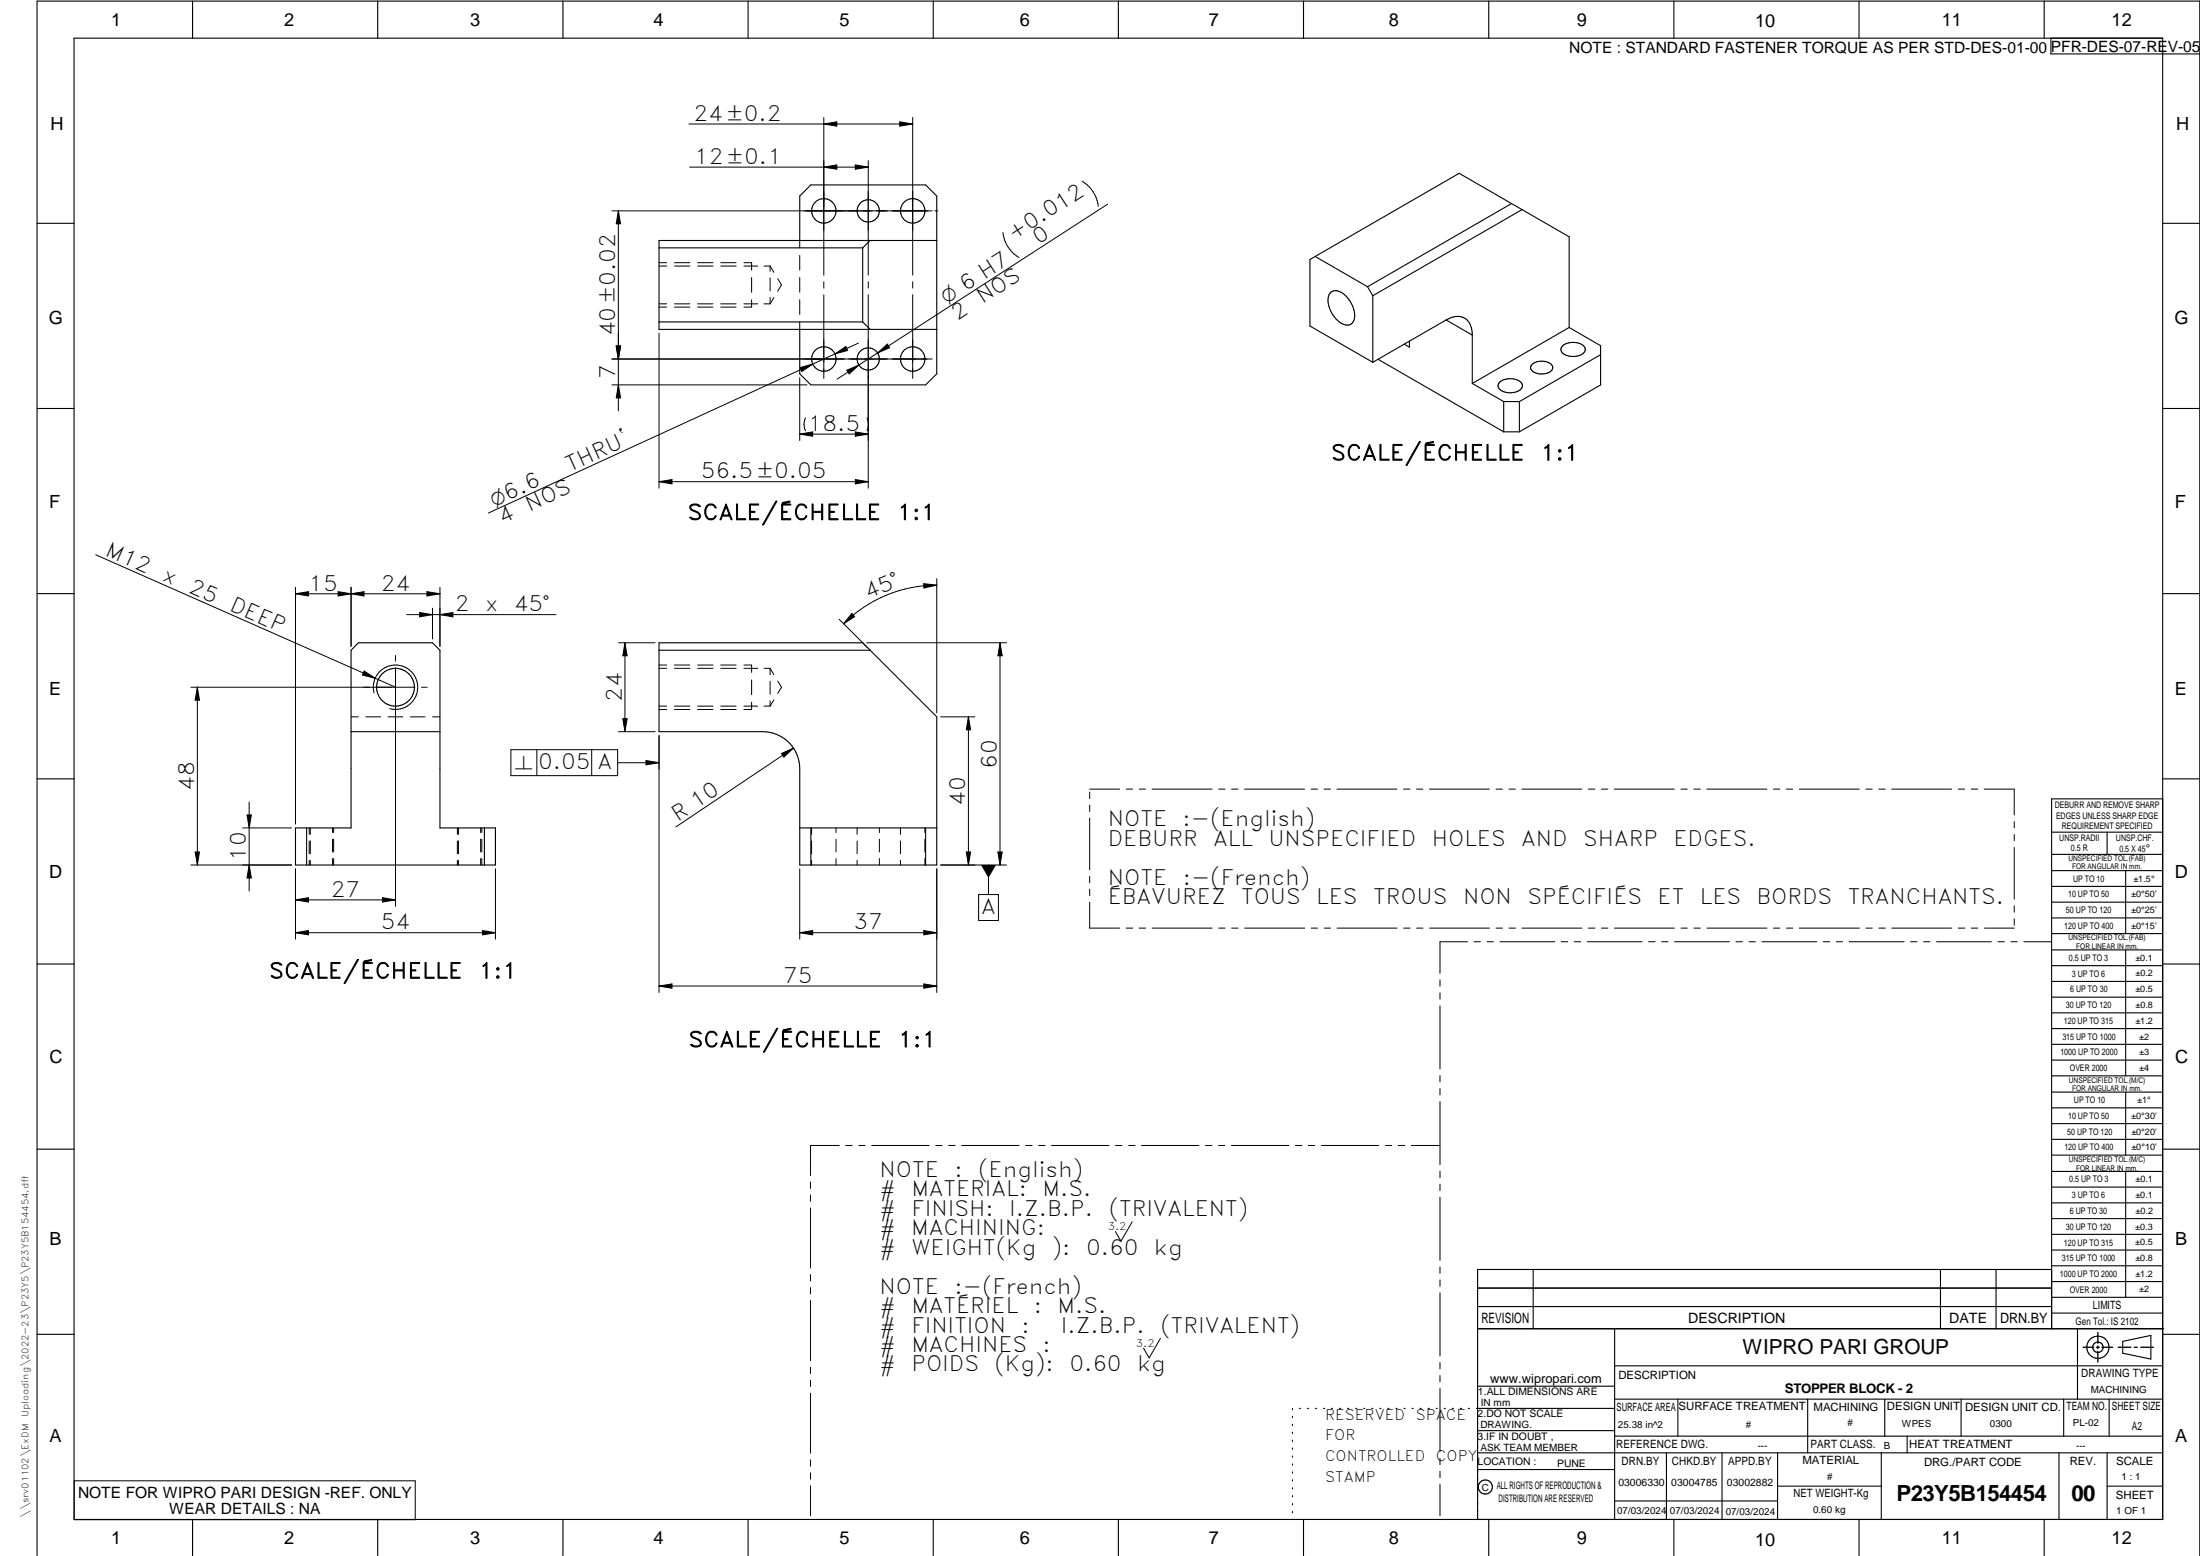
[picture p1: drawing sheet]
<svg xmlns="http://www.w3.org/2000/svg" width="594mm" height="420mm" viewBox="0 0 594 420" stroke-linecap="round" stroke-linejoin="round" font-family="sans-serif">
<g fill="none" stroke="#000" stroke-width=".3">
<path d="M20 10.3h564v400h-564zM52 .3v10M102 .3v10M152 .3v10M202 .3v10M252 .3v10M302 .3v10M352 .3v10M402 .3v10M452 .3v10M502 .3v10M552 .3v10"/>
<path d="M553.8 10.3v4.3h40.3M408.2 55l-14.2-8.2-38.9 22.5M408.2 55l-38.9 22.4M408.2 55l2.8 1.6M411 56.6l12.7 7.3v24.5M411 56.6l-40.3 23.3M10 60.3h10M178 66.9h55M216 64.9v-12l3-3h31l3 3v48l-3 3h-31l-3-3v-12M233 66.9v20M235 64.9l-2 2M253 64.9h-75v24h75"/>
<path d="M355.1 69.3l14.2 8.1M355.1 69.3l-1.4 .8v17.9l17 9.8M359.4 78.9a3.1 3.1 0 0 1 4.1 1.1 7.2 7.2 0 0 1 2.1 6.5 2.16 2.16 0 0 1-3.6 .7 7.5 7.5 0 0 1-3.3-7.2zM369.3 77.4l1.4 2.5M370.7 79.9v17.9M584 60.3h10M178 86.9h55M233 86.9l2 2M372.1 97l34 19.6M380.6 92.1v1.6l-1.4-.8M390.5 86.4a4.4 4.4 0 0 1 6 .4l.8 1.6 .3 2.1M390.5 86.4l7.1 4.1"/>
<path d="M390.5 86.4l-19.8 11.4M397.6 90.5v13M413.8 98.3a4.2 4.2 0 0 1 5.3 .4 1.48 1.48 0 0 1-1.2 2 4 4 0 0 1-4.5-1l-.1-.6zM422 93.3a4.6 4.6 0 0 1 5.9 .4 1.59 1.59 0 0 1-1.2 2.2 4.3 4.3 0 0 1-5.1-1.1v-.9zM423.7 88.4l-26.1 15.1M423.7 88.4l8.5 4.9v10.6l-21.9 12.7M432.2 95.8l-21.9 12.6M10 110.3h10M397.6 103.5l8.5 4.9M405 103.1a4.5 4.5 0 0 1 5.9 .4 1.59 1.59 0 0 1-1.2 2.2 4.3 4.3 0 0 1-5.1-1.1v-.9zM406.1 108.4v8.2M406.1 116.6h4.2"/>
<path d="M406.1 108.4h4.2M410.3 108.4v8.2M584 110.3h10M10 160.3h10M96.8 173.6h20l2 2v48h15v10h-54v-10h15v-48zM178 173.6h55l20 20v40h-37v-26a10 10 0 0 0-10-10h-28zM178 175.6h57M584 160.3h10M94.8 197.6h24M10 210.3h10M584 215.7h-30v143.1M584 210.3h10"/>
<path d="M82.8 223.6v10M130.8 223.6v10M216 223.6h3M219 223.6v10M219 223.6h34M250 223.6v10M554 230.7h30M554 224.7h30M554 235.1h30M554 239.4h30M569 224.7v6M574 235.1v17"/>
<path d="M554 243.6h30M554 247.9h30M554 252.1h30M554 256.5h30M574 256.5v34M10 260.3h10M554 260.8h30M554 265h30M554 269.3h30M554 273.5h30M554 277.7h30M584 260.3h10"/>
<path d="M554 282h30M554 286.3h30M554 290.5h30M554 294.9h30M554 299.1h30M574 294.9v17M10 310.3h10M554 303.4h30M554 307.7h30M554 311.9h30M554 316.3h30M574 316.3v34"/>
<path d="M584 310.3h10M554 320.5h30M554 324.8h30M554 329.1h30M554 333.3h30M554 337.5h30M399 358.8h185.3M399 352.8h155M399 347.8h155M414 342.8v16M436 358.8v51.5M524 342.8v16"/>
<path d="M539 342.8v16M554 342.8h-155v67.5M554 341.8h30M554 346.1h30M554 350.3h30M554 354.6h30M561 358.8v19M10 360.3h10M399 374.3h37M436 368.8h148M436 377.8h148M453.1 377.8v10"/>
<path d="M488.1 377.8v14.5M508.9 377.8v10M529.6 377.8v10M557.3 377.8v10M569.5 377.8v10M573.2 362.2l7.6-1.6v6.4l-7.6-1.6zM584 360.3h10M349 380.3v.3M349 382.4v.4M349 384.6v.3M349 386.7v.4M349 388.9v.3"/>
<path d="M349 391v.4M349 393.2v.3M349 395.3v.3M349 397.4v.4M349 399.6v.3M350.9 380.3h.3M353 380.3h.3M355.2 380.3h.3M357.4 380.3h.3M359.6 380.3h.3M361.7 380.3h.3M363.9 380.3h.3"/>
<path d="M366.1 380.3h.3M368.3 380.3h.3M370.4 380.3h.3M372.6 380.3h.3M374.8 380.3h.3M376.9 380.3h.4M379.1 380.3h.3M381.3 380.3h.3M383.4 380.3h.4M385.6 380.3h.4M387.8 380.3h.3M390 380.3h.3"/>
<path d="M392.1 380.3h.4M394.3 380.3h.4M396.5 380.3h.3M399 396.8h37M399 392.3h185M399 386.3h37M436 387.8h148M436 380.3h-37.3M450 392.3v18M465 392.3v18M480 392.3v18M508 392.3v18"/>
<path d="M515 387.8v4.5M556 392.3v18M569 392.3v18M52 410.3v9.8M102 410.3v9.8M152 410.3v9.8M202 410.3v9.8M252 410.3v9.8M302 410.3v9.8M349 401.7v.4M349 403.9v.3M349 406v.4"/>
<path d="M349 408.2v.3M352 410.3v9.8M402 410.3v9.8M436 405.3h44M452 410.3v9.8M480 401.3h28M502 410.3v9.8M552 410.3v9.8M569 401.3h15M10 420.1v-419.8h584v419.8"/>
<circle cx="222.5" cy="56.9" r="3.3"/>
<circle cx="234.5" cy="56.9" r="3"/>
<circle cx="246.5" cy="56.9" r="3.3"/>
<circle cx="222.5" cy="96.9" r="3.3"/>
<circle cx="234.5" cy="96.9" r="3"/>
<circle cx="246.5" cy="96.9" r="3.3"/>
<circle cx="106.8" cy="185.6" r="5.1"/>
<circle cx="566.5" cy="363.8" r="1.4"/>
<circle cx="566.5" cy="363.8" r="3"/>
<circle cx="401.1" cy="401.5" r="1.91"/>
</g>
<g fill="none" stroke="#000" stroke-width=".27">
<path d="M186 33.5h60.5M222.5 31.7v42.6M222.5 33.5l3.5-.6v1.2zM243 32.9l3.5 .6-3.5 .6zM246.5 31.7v42.6M165.2 56.9h86.5M167 56.9l.6 3.5h-1.2zM167 56.9v54M186.2 45.1h48.3M222.5 45.1l3.5-.6v1.2zM231 44.5l3.5 .6-3.5 .6zM234.5 43.4v30.9"/>
<path d="M252.4 56.9h.9M292.2 48.9a9.1 9.1 0 0 1 4.4 6.8M299.1 55.1l-62.1 40.2M178 71.8h2M178 70.9h2M182.1 70.9h4.2M182.2 71.8h4.1M188.4 70.9h4.1M188.4 71.8h4.1M194.6 70.9h4.2M194.6 71.8h4.2M200.9 70.9h2.1v2"/>
<path d="M203 75v3.9M204.6 71.8h-3.7M206.3 71.8h1.7M208 71.8l1 1.7M208 71.8v1.5M208 75.1v3.4M210 75.2l1 1.7-1 1.7M216 64.9v2M216 68.9v4M216 74.9v4M222.5 76.1v1.7M222.5 79.6v22.6"/>
<path d="M234.5 76.1v1.7M234.5 79.6v52.2M246.5 76.1v1.7M246.5 79.6v22.6M270.8 62.8a9 9 0 0 0 4.4 6.8M165.2 96.9h86.5M166.4 93.4h1.2l-.6 3.5zM178 82h2M178 82.9h2M178 90v41.8M182.1 82h4.2M182.1 82.9h4.2"/>
<path d="M188.4 82h4.1M188.4 82.9h4.1M194.6 82h4.2M194.6 82.9h4.2M203 81v1.9h-2.1M204.6 82h-3.7M206.3 82h1.7M208 80.3v1.7M209 80.3l-1 1.7M216 80.9v4M216 86.9v2M216 99.3l3.5-1-3 2z"/>
<path d="M219.5 98.3l-87.6 40.2M225.5 95.6l2.9-2 .5 1zM228.7 100l3.2-1.4-2.6 2.4zM231.8 92.6l-12.3 5.7M237 95.3l2.6-2.4 .6 1zM237 95.3l-10.9 7.1M165.2 103.9h52.7M167 103.9l.6 3.5h-1.2zM216 117.2l3.4-.6v1.2zM216 102v17M216 117.2h18.5M217.5 112.8l-.4 1.8 .4 1.7"/>
<path d="M231 116.6l3.5 .6-3.5 .6zM234.1 112.8l.4 1.8-.4 1.7M178 130.1l3.5-.6v1.2zM178 130.1h56.5M231 129.5l3.5 .6-3.5 .6zM25.8 149.8l81 35.8M79.8 158.6v63.9M91.3 159.8l3.5 .5-3.5 .6zM94.8 158.6v15.9M115.3 159.8l3.5 .5-3.5 .6zM118.8 158.6v15.9M249.4 157.6l3.6 .4-3.5 .8z"/>
<path d="M253 156.3v36.2M253 158a35.6 35.6 0 0 0-25.2 10.4M79.8 160.3h39M79.8 160.3l3.5-.5v1.1zM94.8 160.3l3.5-.5v1.1zM106.8 177h.1M106.8 177.2v1.2M106.8 178.5v.1M109.8 166h40.3M113.3 165.4l3.5 .6-3.5 .6zM116.8 164.2v8.3M118.8 166l3.5-.6v1.2z"/>
<path d="M167 173.6h9.9M168.8 173.6v24M168.8 173.6l.5 3.5h-1.1zM178 179.6h2M182.1 179.6h4.2M188.4 179.6h4.1M194.6 179.6h4.2M200.9 179.6h2.1v2M226.6 167.2l7.6 7.6M230 165.7l.8 .8-3 1.9zM234 173.6h37.8M270 173.6l.6 3.5h-1.1z"/>
<path d="M270 173.6v60M51.5 185.6h60.5M53.3 185.6l.6 3.5h-1.2zM53.3 185.6v48M94.8 193.6h2M98.3 181.2l3 2-3.4-.9zM98.8 193.6h4M101 187.1a6 6 0 0 1 5.3-7.5 6 6 0 0 1 6.5 6.5 6 6 0 0 1-7.6 5.3M104.8 193.6h4M106.8 180.3v64.4M110.8 193.6h4M113.8 185.6h.1"/>
<path d="M114 185.6h1.2M115.3 185.6h.1M116.8 193.6h2M167 197.6h9.9M168.2 194.1h1.1l-.5 3.5zM178 190.7h2M178 180.5h2M178 198.6v69.4M178 191.6h2M182.1 190.7h4.2M182.1 191.6h4.2M182.2 180.5h4.1"/>
<path d="M188.4 190.7h4.1M188.4 191.6h4.1M188.4 180.5h4.1M194.6 190.7h4.2M194.6 191.6h4.2M194.6 180.5h4.2M200.9 190.7h3.7M200.9 180.5h3.7M203 189.6v2h-2.1M203 183.6v4M206.3 190.7h1.7M206.3 180.5h1.7"/>
<path d="M208 180.5l1 1.7M208 180.5v1.7M208 184v3.5M208 189.2v1.5M209 189l-1 1.7M210 183.9l1 1.7-1 1.7M254 193.6h9.3M261.5 193.6l.6 3.5h-1.2zM261.5 193.6v40M67.3 216.6v24M138 202.4h28.8v7h-28.8zM145 202.4v7"/>
<path d="M159.8 202.4v7M166.8 206h11.2M174.4 205.4l3.6 .6-3.6 .5zM211 203.5l3.3-1.5-2.6 2.4zM214.3 202l-31.8 21.3M294.3 213.9v1.7M294.3 217.4v1.7M294.3 213.1h8M304.1 213.1h1.7M307.6 213.1h1.7M311.1 213.1h16.2M329.1 213.1h1.7"/>
<path d="M332.6 213.1h1.7M336.1 213.1h16.2M354 213.1h1.8M357.5 213.1h1.8M361 213.1h16.2M379 213.1h1.7M382.5 213.1h1.7M386 213.1h16.2M404 213.1h1.7M407.5 213.1h1.7M411 213.1h16.2M428.9 213.1h1.8"/>
<path d="M432.4 213.1h1.8M435.9 213.1h16.2M453.9 213.1h1.7M457.4 213.1h1.7M460.9 213.1h16.2M478.9 213.1h1.7M482.4 213.1h1.7M485.9 213.1h16.2M503.8 213.1h1.8M507.3 213.1h1.8M510.8 213.1h16.2M528.8 213.1h1.7"/>
<path d="M532.3 213.1h1.7M535.8 213.1h8.1v7M51.5 233.6h27.3M52.7 230.1h1.2l-.6 3.5zM65.5 223.6h13.3M66.7 220.1h1.2l-.6 3.5zM67.3 233.6l.6 3.5h-1.2zM79.8 234.6v19M83.5 223.6v1.7M83.5 227.1v3.4M83.5 232.3v1.3M83.8 223.6v1.7"/>
<path d="M83.8 227.1v3.4M83.8 232.3v1.3M89.8 223.6v1.2M89.8 226.6v3.5M89.8 231.8v1.8M90.1 223.6v1.2M90.1 226.6v3.5M90.1 231.8v1.8M123.5 223.6v1.7M123.5 227.1v3.4M123.5 232.3v1.3M123.8 223.6v1.7"/>
<path d="M123.8 227.1v3.4M123.8 232.3v1.3M129.8 223.6v1.2M129.8 226.6v3.5M129.8 231.8v1.8M130.1 223.6v1.2M130.1 226.6v3.5M130.1 231.8v1.8M133.8 234.6v19M216 234.6v19M219.2 223.6v1.7M219.2 227.1v3.4"/>
<path d="M219.2 232.3v1.3M225.8 223.6v1.2M225.8 226.6v3.5M225.8 231.8v1.8M231.5 223.6v1.7M231.5 227.1v3.4M231.5 232.3v1.3M237.5 223.6v1.2M237.5 226.6v3.5M237.5 231.8v1.8M243.2 223.6v1.7M243.2 227.1v3.4"/>
<path d="M243.2 232.3v1.3M249.8 223.6v1.2M249.8 226.6v3.5M249.8 231.8v1.8M253 234.6v33.4M254 233.6h17.8M260.9 230.1h1.2l-.6 3.5zM266.9 233.6v8M269.5 230.1h1.1l-.6 3.5zM294.3 220.9v14M294.3 236.6v1.8M543.9 221.8v1.8"/>
<path d="M543.9 225.3v1.8M543.9 228.8v14M79.8 251.9h54M79.8 243l3.5-.6v1.2zM79.8 243h27M79.8 251.9l3.5-.6v1.1zM103.3 242.4l3.5 .6-3.5 .6zM130.3 251.3l3.5 .6-3.5 .5zM216 251.9l3.4-.6v1.1zM216 251.9h37M249.5 251.3l3.5 .6-3.5 .5zM264.3 241.6h5.3v7h-5.3z"/>
<path d="M294.3 243.6v7h8.1M294.3 240.1v1.8M304.1 250.6h1.8M307.6 250.6h1.7M311.1 250.6h16.2M329.1 250.6h1.7M332.6 250.6h1.7M336.1 250.6h16.2M354.1 250.6h1.7M357.6 250.6h1.7M361.1 250.6h16.1M379 250.6h1.8"/>
<path d="M382.5 250.6h1.8M386 250.6h16.2M396.3 254.3h-7.5v8.5M398 254.3h1.8M401.5 254.3h1.8M404 250.6h1.7M405 254.3h14.9M407.5 250.6h1.7M411 250.6h16.2M421.6 254.3h1.7M425.1 254.3h1.7M428.6 254.3h14.8"/>
<path d="M429 250.6h1.7M432.4 250.6h1.8M436 250.6h16.2M445.2 254.3h1.7M448.7 254.3h1.7M452.2 254.3h14.8M453.9 250.6h1.7M457.4 250.6h1.8M460.9 250.6h16.2M468.8 254.3h1.7M472.3 254.3h1.7M475.8 254.3h14.8"/>
<path d="M478.9 250.6h1.7M482.4 250.6h1.7M485.9 250.6h16.2M492.4 254.3h1.7M495.9 254.3h1.7M499.4 254.3h14.8M503.9 250.6h1.7M507.4 250.6h1.7M510.9 250.6h16.2M515.9 254.3h1.8M519.4 254.3h1.8M522.9 254.3h14.9"/>
<path d="M528.8 250.6h1.8M532.3 250.6h1.7M535.8 250.6h8.1M539.5 254.3h1.7M543 254.3h1.7M543.9 244.6v1.7M543.9 248.1v1.7M546.5 254.3h7.4M178 266.3l3.5-.6v1.1zM178 266.3h75M249.5 265.7l3.5 .6-3.5 .5zM388.8 264.6v1.7"/>
<path d="M388.8 268.1v1.7M388.8 271.6v17M388.8 290.4v1.8M388.8 293.9v1.8M388.8 297.4v17.1M218.9 319.2v1.7M226.6 309.3h-7.7v8.1M228.4 309.3h1.7M231.9 309.3h1.7M235.4 309.3h15.5M252.7 309.3h1.7M256.2 309.3h1.7"/>
<path d="M259.7 309.3h15.5M277 309.3h1.7M280.5 309.3h1.7M284 309.3h15.5M301.2 309.3h1.8M304.8 309.3h1.7M308.2 309.3h15.6M325.5 309.3h1.8M329 309.3h1.8M332.5 309.3h15.6M349.8 309.3h1.8M353.3 309.3h1.7"/>
<path d="M356.8 309.3h15.5M374.1 309.3h1.7M377.6 309.3h1.7M381.1 309.3h7.7M388.8 316.3v1.7M388.8 319.8v1.7M218.9 322.7v1.7M218.9 326.2v16.2M305.7 329.9l-3 5.3-1.5-2.7M388.8 323.3v17M218.9 344.2v1.7M218.9 347.7v1.7"/>
<path d="M218.9 351.2v16.2M388.8 342.1v1.7M388.8 345.6v1.7M388.8 349.1v17.1M218.9 369.2v1.7M218.9 372.7v1.7M218.9 376.2v16.2M313.3 361.4l-3 5.3-1.5-2.7M388.8 367.9v1.8M388.8 371.4v1.7M388.8 374.9v17.1M20 399.9h92.1v10.5h-92.1z"/>
<path d="M218.9 394.2v1.7M218.9 397.7v1.7M388.8 393.8v1.7M388.8 397.3v1.7M218.9 401.2v8.1M388.8 400.8v8.5"/>
</g>
<path d="M566.5 359.8v2.9M562.5 363.8h2.9M566.1 363.8h.8M566.5 363.5v.7M566.5 364.9v2.9M567.6 363.8h2.9M572 363.8h3.4M576.3 363.8h.9M578.1 363.8h3.4" fill="none" stroke="#000" stroke-width=".36"/>
<g fill="#000">
<path d="M222.5 33.5l3.5-.6v1.2zM243 32.9l3.5 .6-3.5 .6zM222.5 45.1l3.5-.6v1.2zM231 44.5l3.5 .6-3.5 .6zM167 56.9l.6 3.5h-1.2zM166.4 93.4h1.2l-.6 3.5zM216 99.3l3.5-1-3 2zM225.5 95.6l2.9-2 .5 1zM237 95.3l2.6-2.4 .6 1zM167 103.9l.6 3.5h-1.2zM216 117.2l3.4-.6v1.2zM228.7 100l3.2-1.4-2.6 2.4z"/>
<path d="M231 116.6l3.5 .6-3.5 .6zM178 130.1l3.5-.6v1.2zM231 129.5l3.5 .6-3.5 .6zM79.8 160.3l3.5-.5v1.1zM91.3 159.8l3.5 .5-3.5 .6zM94.8 160.3l3.5-.5v1.1zM115.3 159.8l3.5 .5-3.5 .6zM249.4 157.6l3.6 .4-3.5 .8zM113.3 165.4l3.5 .6-3.5 .6zM118.8 166l3.5-.6v1.2zM168.8 173.6l.5 3.5h-1.1zM230 165.7l.8 .8-3 1.9z"/>
<path d="M270 173.6l.6 3.5h-1.1zM53.3 185.6l.6 3.5h-1.2zM98.3 181.2l3 2-3.4-.9zM168.2 194.1h1.1l-.5 3.5zM261.5 193.6l.6 3.5h-1.2zM174.4 205.4l3.6 .6-3.6 .5zM211 203.5l3.3-1.5-2.6 2.4zM52.7 230.1h1.2l-.6 3.5zM67.3 233.6l.6 3.5h-1.2zM66.7 220.1h1.2l-.6 3.5zM260.9 230.1h1.2l-.6 3.5zM264.9 233.6h4.1l-2.1 3.5z"/>
<path d="M269.5 230.1h1.1l-.6 3.5zM79.8 251.9l3.5-.6v1.1zM79.8 243l3.5-.6v1.2zM103.3 242.4l3.5 .6-3.5 .6zM130.3 251.3l3.5 .6-3.5 .5zM216 251.9l3.4-.6v1.1zM249.5 251.3l3.5 .6-3.5 .5zM178 266.3l3.5-.6v1.1zM249.5 265.7l3.5 .6-3.5 .5z"/>
</g>
<g font-size="6">
<text x="512.1" y="405.2">P23Y5B154454</text>
<text x="559.4" y="405.2">00</text>
</g>
<g font-size="5.7">
<text x="187.3" y="32.6">24±0.2</text>
<text x="187.4" y="44.3">12±0.1</text>
<text x="273.7" y="65.1" transform="rotate(-33 273.7 65.1)">+0.012</text>
<text x="280.4" y="66.2" transform="rotate(-33 280.4 66.2)">0</text>
<text x="265.3" y="82.2" transform="rotate(-33 265.3 82.2)">NOS</text>
<text x="258.5" y="86.6" transform="rotate(-33 258.5 86.6)">2</text>
<text x="166.1" y="90.8" transform="rotate(-90 166.1 90.8)">40±0.02</text>
<text x="166.1" y="102.4" transform="rotate(-90 166.1 102.4)">7</text>
<text x="218.2" y="116.3">18.5</text>
<text x="359.4" y="124.3">SCALE/ÉCHELLE</text>
<text x="416" y="124.3">1:1</text>
<text x="153.9" y="127.5" transform="rotate(-25 153.9 127.5)">THRU`</text>
<text x="189.3" y="129.2">56.5±0.05</text>
<text x="135.6" y="141.6" transform="rotate(-25 135.6 141.6)">4</text>
<text x="143" y="138.2" transform="rotate(-25 143 138.2)">NOS</text>
<text x="185.7" y="140.4">SCALE/ÉCHELLE</text>
<text x="242.2" y="140.4">1:1</text>
<text x="28.1" y="149.8" transform="rotate(24 28.1 149.8)">M12</text>
<text x="43.5" y="156.6" transform="rotate(24 43.5 156.6)">x</text>
<text x="50.6" y="159.8" transform="rotate(24 50.6 159.8)">25</text>
<text x="83.3" y="159.5">15</text>
<text x="102.8" y="159.5">24</text>
<text x="234.3" y="161.8" transform="rotate(-22 234.3 161.8)">45°</text>
<text x="61.7" y="164.7" transform="rotate(24 61.7 164.7)">DEEP</text>
<text x="122.8" y="165.1">2</text>
<text x="131" y="165.1">x</text>
<text x="138.8" y="165.1">45°</text>
<text x="167.9" y="189.5" transform="rotate(-90 167.9 189.5)">24</text>
<text x="145.3" y="207.7">0.05 A</text>
<text x="269.2" y="207.5" transform="rotate(-90 269.2 207.5)">60</text>
<text x="52.4" y="213.5" transform="rotate(-90 52.4 213.5)">48</text>
<text x="183" y="221.9" transform="rotate(-34 183 221.9)">R 10</text>
<text x="260.6" y="217.5" transform="rotate(-90 260.6 217.5)">40</text>
<text x="299.2" y="223.1">NOTE</text>
<text x="319.4" y="223.1">:-(English)</text>
<text x="66.4" y="232.5" transform="rotate(-90 66.4 232.5)">10</text>
<text x="299.2" y="228.4">DEBURR</text>
<text x="327.6" y="228.4">ALL</text>
<text x="342.5" y="228.4">UNSPECIFIED</text>
<text x="386.6" y="228.4">HOLES</text>
<text x="410.8" y="228.4">AND</text>
<text x="427.5" y="228.4">SHARP</text>
<text x="451.9" y="228.4">EDGES.</text>
<text x="299.2" y="238.9">NOTE</text>
<text x="319.4" y="238.9">:-(French)</text>
<text x="89.3" y="242.1">27</text>
<text x="299.2" y="244.1">ÉBAVUREZ</text>
<text x="335.1" y="244.1">TOUS</text>
<text x="355.4" y="244.1">LES</text>
<text x="370.8" y="244.1">TROUS</text>
<text x="395.1" y="244.1">NON</text>
<text x="412.5" y="244.1">SPÉCIFIÉS</text>
<text x="447.6" y="244.1">ET</text>
<text x="459" y="244.1">LES</text>
<text x="474.3" y="244.1">BORDS</text>
<text x="498.9" y="244.1">TRANCHANTS.</text>
<text x="102.8" y="251">54</text>
<text x="230.5" y="251">37</text>
<text x="265" y="246.8">A</text>
<text x="72.7" y="264.2">SCALE/ÉCHELLE</text>
<text x="129.3" y="264.2">1:1</text>
<text x="211.5" y="265.4">75</text>
<text x="185.9" y="282.7">SCALE/ÉCHELLE</text>
<text x="242.5" y="282.7">1:1</text>
<text x="237.5" y="317.8">NOTE</text>
<text x="257.7" y="317.8">:</text>
<text x="264.2" y="317.8">(English)</text>
<text x="237.5" y="323.1">#</text>
<text x="246.1" y="323.1">MATERIAL:</text>
<text x="281.5" y="323.1">M.S.</text>
<text x="237.5" y="328.3">#</text>
<text x="246.1" y="328.3">FINISH:</text>
<text x="272.5" y="328.3">I.Z.B.P.</text>
<text x="299.4" y="328.3">(TRIVALENT)</text>
<text x="237.5" y="333.6">#</text>
<text x="246.1" y="333.6">MACHINING:</text>
<text x="237.5" y="338.8">#</text>
<text x="246.1" y="338.8">WEIGHT(Kg</text>
<text x="284" y="338.8">):</text>
<text x="293.3" y="338.8">0.60</text>
<text x="311.6" y="338.8">kg</text>
<text x="237.5" y="349.3">NOTE</text>
<text x="257.7" y="349.3">:-(French)</text>
<text x="237.5" y="354.6">#</text>
<text x="237.5" y="359.8">#</text>
<text x="246.1" y="354.6">MATÉRIEL</text>
<text x="246.1" y="359.8">FINITION</text>
<text x="275.9" y="359.8">:</text>
<text x="279.2" y="354.6">:</text>
<text x="285.6" y="354.6">M.S.</text>
<text x="286.5" y="359.8">I.Z.B.P.</text>
<text x="313.4" y="359.8">(TRIVALENT)</text>
<text x="237.5" y="365.1">#</text>
<text x="246.1" y="365.1">MACHINES</text>
<text x="281.6" y="365.1">:</text>
<text x="237.5" y="370.3">#</text>
<text x="246.1" y="370.3">POIDS</text>
<text x="268.6" y="370.3">(Kg):</text>
<text x="288.8" y="370.3">0.60</text>
<text x="307.1" y="370.3">kg</text>
</g>
<text font-size="5.6" x="470.5" y="365.5">WIPRO PARI GROUP</text>
<g font-size="5.4">
<text x="255.6" y="82.2" transform="rotate(-33 255.6 82.2)">O 6 H7</text>
<text x="133.4" y="136.9" transform="rotate(-25 133.4 136.9)">O6.6</text>
<text x="139" y="207.7">n</text>
</g>
<g font-size="4.9">
<text x="30" y="7">1</text>
<text x="76.7" y="7">2</text>
<text x="127" y="7">3</text>
<text x="176.5" y="7">4</text>
<text x="226.7" y="7">5</text>
<text x="275.4" y="7">6</text>
<text x="326.4" y="7">7</text>
<text x="375" y="7">8</text>
<text x="425.8" y="7">9</text>
<text x="473.9" y="7.4">10</text>
<text x="524.3" y="7">11</text>
<text x="570.2" y="7">12</text>
<text x="13.6" y="35.2">H</text>
<text x="587.6" y="35.2">H</text>
<text x="13.2" y="87.5">G</text>
<text x="587.2" y="87.5">G</text>
<text x="13.3" y="137.1">F</text>
<text x="587.3" y="137.1">F</text>
<text x="13.3" y="187.6">E</text>
<text x="587.3" y="187.6">E</text>
<text x="13.3" y="237">D</text>
<text x="587.3" y="237">D</text>
<text x="13.4" y="287.1">C</text>
<text x="587.4" y="287.1">C</text>
<text x="13.4" y="336.3">B</text>
<text x="587.4" y="336.3">B</text>
<text x="13.4" y="389.3">A</text>
<text x="587.4" y="389.3">A</text>
<text x="30" y="417">1</text>
<text x="76.7" y="417">2</text>
<text x="127" y="417">3</text>
<text x="176.5" y="417">4</text>
<text x="226.7" y="417">5</text>
<text x="275.4" y="417">6</text>
<text x="326.4" y="417">7</text>
<text x="375" y="417">8</text>
<text x="425.8" y="417">9</text>
<text x="473.9" y="417.4">10</text>
<text x="524.3" y="417">11</text>
<text x="570.2" y="417">12</text>
</g>
<g font-size="4.2">
<text x="423.7" y="14.3">NOTE : STANDARD FASTENER TORQUE AS PER STD-DES-01-00</text>
<text x="553.8" y="14">PFR-DES-07-REV-05</text>
<text x="21.1" y="404.4">NOTE FOR WIPRO PARI DESIGN -REF. ONLY</text>
<text x="45.7" y="408.9">WEAR DETAILS : NA</text>
</g>
<g font-size="3.9">
<text x="357.8" y="383.4">RESERVED</text>
<text x="382.3" y="383.4">SPACE</text>
<text x="357.8" y="388.9">FOR</text>
<text x="357.8" y="394.5">CONTROLLED</text>
<text x="387.8" y="394.5">COPY</text>
<text x="357.8" y="400.1">STAMP</text>
</g>
<g font-size="3.8">
<text x="400.1" y="357.1">REVISION</text>
<text x="455.9" y="357.1">DESCRIPTION</text>
<text x="526.4" y="357.1">DATE</text>
<text x="540.1" y="357.1">DRN.BY</text>
</g>
<text font-size="3.6" x="482" y="376.2">STOPPER BLOCK - 2</text>
<text font-size="3.5" x="402.4" y="373.3">www.wipropari.com</text>
<g font-size="3.1">
<text x="565.2" y="353.5">LIMITS</text>
<text x="562" y="371.7">DRAWING TYPE</text>
<text x="437" y="372.3">DESCRIPTION</text>
<text x="436.5" y="380.9">SURFACE AREA</text>
<text x="453.3" y="380.9">SURFACE TREATMENT</text>
<text x="489.7" y="380.9">MACHINING</text>
<text x="509.5" y="380.9">DESIGN UNIT</text>
<text x="530.6" y="380.9">DESIGN UNIT CD.</text>
<text x="558" y="380.7">TEAM NO.</text>
<text x="570.3" y="380.7">SHEET SIZE</text>
<text x="575.6" y="386.1">A2</text>
<text x="436.4" y="391.1">REFERENCE DWG.</text>
<text x="437.9" y="395.5">DRN.BY</text>
<text x="451.5" y="395.5">CHKD.BY</text>
<text x="466.6" y="395.5">APPD.BY</text>
<text x="486.7" y="395.4">MATERIAL</text>
<text x="488.9" y="391">PART CLASS.</text>
<text x="515.6" y="391">HEAT TREATMENT</text>
<text x="519.6" y="395.9">DRG./PART CODE</text>
<text x="558.9" y="395.6">REV.</text>
<text x="571.4" y="395.6">SCALE</text>
<text x="484.3" y="404.3">NET WEIGHT-Kg</text>
<text x="571.4" y="404.7">SHEET</text>
</g>
<text font-size="3" x="579.5" y="230.1">°</text>
<g font-size="2.8">
<text x="299.1" y="332.1">3.2</text>
<text x="560.5" y="357.7">Gen Tol.: IS 2102</text>
<text x="306.7" y="363.6">3.2</text>
<text x="399.1" y="376.7">1.ALL DIMENSIONS ARE</text>
<text x="399" y="382.7">2.DO NOT SCALE</text>
<text x="399" y="388.7">3.IF IN DOUBT ,</text>
<text x="399" y="395.5">LOCATION :</text>
<text x="420.5" y="396">PUNE</text>
<text x="437" y="401.3">03006330</text>
<text x="451.3" y="401.2">03004785</text>
<text x="466.3" y="401.3">03002882</text>
<text x="404.2" y="402">ALL RIGHTS OF REPRODUCTION &amp;</text>
<text x="404.7" y="405.4">DISTRIBUTION ARE RESERVED</text>
</g>
<g font-size="2.7">
<text x="564.6" y="376.2">MACHINING</text>
<text x="399.9" y="379.7">IN mm</text>
<text x="399.8" y="385.7">DRAWING.</text>
<text x="436.9" y="385.5">25.38 in^2</text>
<text x="471.4" y="385.6">#</text>
<text x="498.9" y="385.1">#</text>
<text x="513.6" y="385.3">WPES</text>
<text x="537.3" y="385.2">0300</text>
<text x="559.7" y="385.2">PL-02</text>
<text x="399.8" y="391.8">ASK TEAM MEMBER</text>
<text x="474.7" y="391.2">---</text>
<text x="508.7" y="391.2">B</text>
<text x="560.7" y="391.2">---</text>
<text x="493.4" y="399.6">#</text>
<text x="572.9" y="399.8">1 : 1</text>
<text x="400.1" y="402.5">C</text>
<text x="436.7" y="408.7">07/03/2024</text>
<text x="450.9" y="408.8">07/03/2024</text>
<text x="466" y="409">07/03/2024</text>
<text x="489.6" y="408.5">0.60 kg</text>
<text x="571.5" y="408.7">1 OF 1</text>
</g>
<g font-size="2.5">
<text x="559.2" y="229.9">0.5 R</text>
<text x="572.3" y="230.1">0.5 X 45</text>
<text x="559.4" y="323.5">3 UP TO 6</text>
<text x="558.9" y="327.8">6 UP TO 30</text>
<text x="557.8" y="332">30 UP TO 120</text>
</g>
<g font-size="2.4">
<text x="554.9" y="218.3">DEBURR AND REMOVE SHARP</text>
<text x="555.2" y="221.1">EDGES UNLESS SHARP EDGE</text>
<text x="556.1" y="227.2">UNSP.RADII</text>
<text x="556.8" y="223.8">REQUIREMENT SPECIFIED</text>
<text x="571.4" y="227">UNSP.CHF.</text>
<text x="559.8" y="238">UP TO 10</text>
<text x="576.1" y="238.1">±1.5°</text>
<text x="558.5" y="242.3">10 UP TO 50</text>
<text x="575.5" y="242.3">±0°50'</text>
<text x="557.4" y="250.8">120 UP TO 400</text>
<text x="557.9" y="246.5">50 UP TO 120</text>
<text x="575.5" y="250.8">±0°15'</text>
<text x="575.5" y="246.6">±0°25'</text>
<text x="558.7" y="259.4">0.5 UP TO 3</text>
<text x="559.5" y="263.7">3 UP TO 6</text>
<text x="576.6" y="259.4">±0.1</text>
<text x="576.6" y="263.7">±0.2</text>
<text x="559" y="268">6 UP TO 30</text>
<text x="576.6" y="268">±0.5</text>
<text x="557.9" y="272.2">30 UP TO 120</text>
<text x="576.6" y="272.2">±0.8</text>
<text x="556.9" y="280.7">315 UP TO 1000</text>
<text x="557.3" y="276.5">120 UP TO 315</text>
<text x="576.6" y="276.5">±1.2</text>
<text x="577.7" y="280.7">±2</text>
<text x="556.4" y="284.9">1000 UP TO 2000</text>
<text x="577.6" y="285">±3</text>
<text x="558.9" y="289.2">OVER 2000</text>
<text x="577.7" y="289.3">±4</text>
<text x="560" y="297.9">UP TO 10</text>
<text x="577.1" y="297.9">±1°</text>
<text x="558.5" y="302.1">10 UP TO 50</text>
<text x="575.5" y="302.2">±0°30'</text>
<text x="557.5" y="310.6">120 UP TO 400</text>
<text x="558.2" y="306.4">50 UP TO 120</text>
<text x="575.5" y="310.6">±0°10'</text>
<text x="575.5" y="306.4">±0°20'</text>
<text x="558.8" y="319.2">0.5 UP TO 3</text>
<text x="576.6" y="323.5">±0.1</text>
<text x="576.6" y="319.3">±0.1</text>
<text x="576.7" y="327.8">±0.2</text>
<text x="576.6" y="332">±0.3</text>
<text x="556.8" y="340.6">315 UP TO 1000</text>
<text x="557.3" y="336.3">120 UP TO 315</text>
<text x="576.6" y="336.3">±0.5</text>
<text x="576.6" y="340.6">±0.8</text>
<text x="556.2" y="344.8">1000 UP TO 2000</text>
<text x="576.6" y="344.8">±1.2</text>
<text x="558.9" y="349">OVER 2000</text>
<text x="577.7" y="349">±2</text>
<text x="7.7" y="382.7" transform="rotate(-90 7.7 382.7)">Uploading\2022-23\P23Y5\P23Y5B154454.dft</text>
<text x="7.7" y="409.9" transform="rotate(-90 7.7 409.9)">\\srv01102\ExDM</text>
</g>
<g font-size="2.1">
<text x="558.6" y="232.4">UNSPECIFIED TOL.(FAB)</text>
<text x="559.5" y="234.8">FOR ANGULAR IN mm.</text>
<text x="558.6" y="254">UNSPECIFIED TOL.(FAB)</text>
<text x="560.7" y="256.3">FOR LINEAR IN mm.</text>
<text x="558.7" y="292.4">UNSPECIFIED TOL.(M/C)</text>
<text x="559.6" y="294.7">FOR ANGULAR IN mm.</text>
<text x="558.7" y="313.8">UNSPECIFIED TOL.(M/C)</text>
<text x="560.6" y="316.2">FOR LINEAR IN mm.</text>
</g>
</svg>
